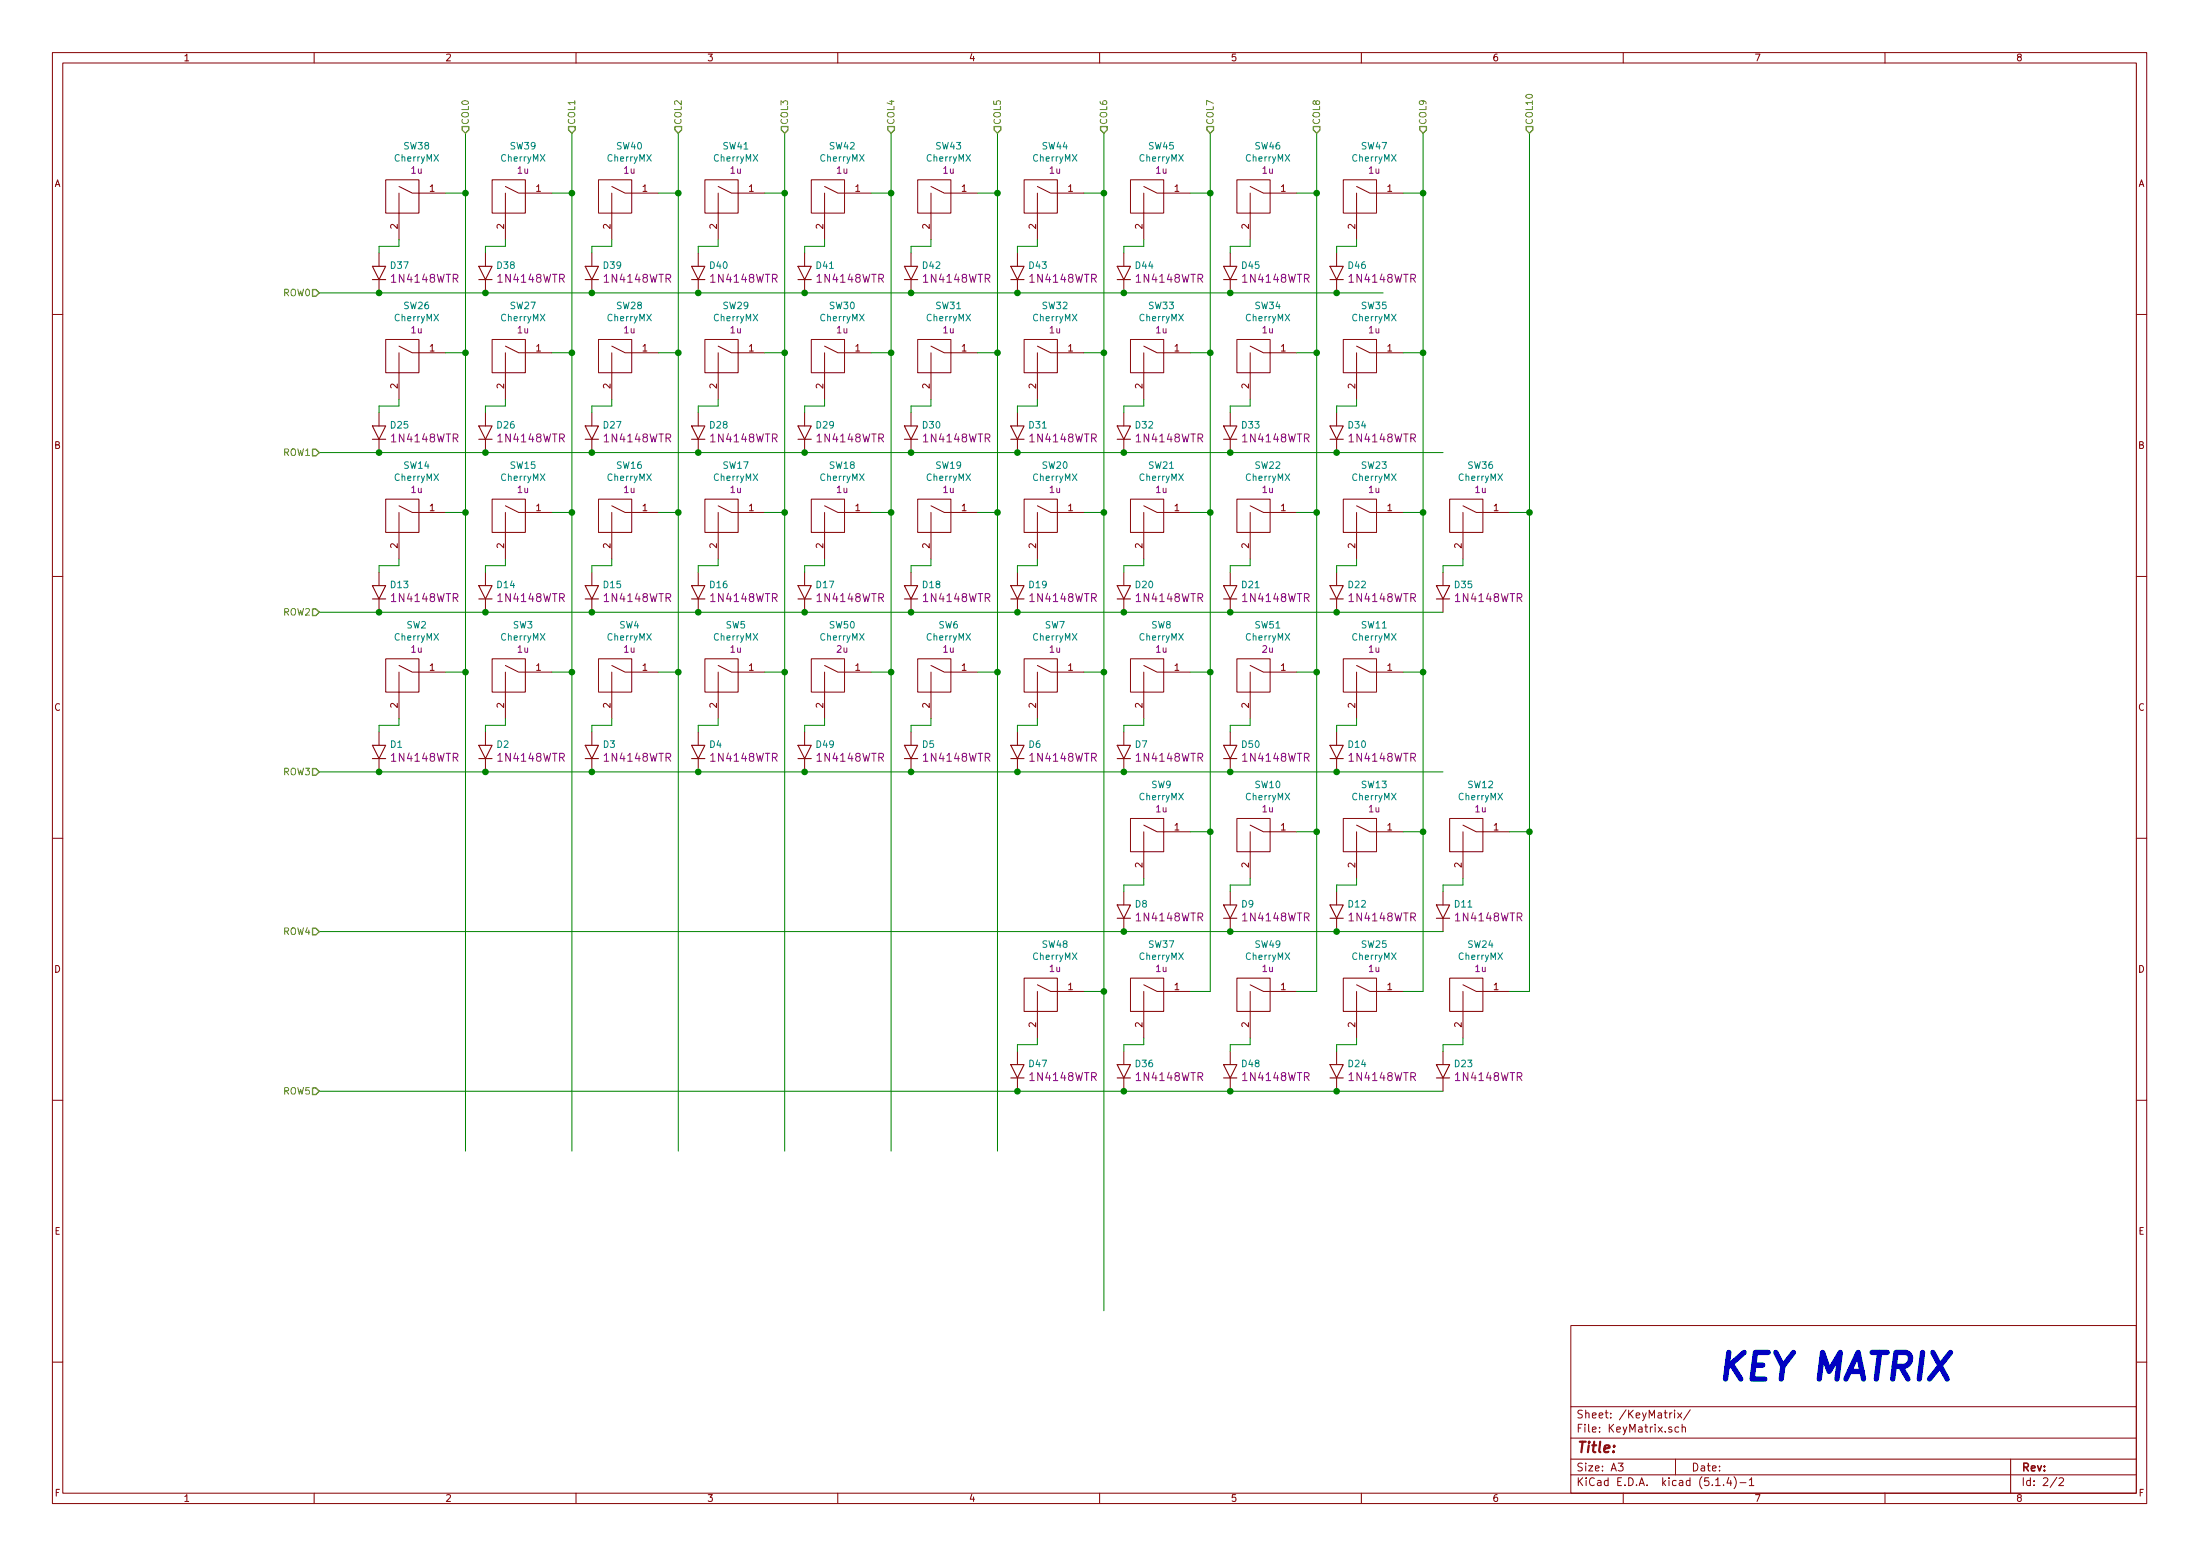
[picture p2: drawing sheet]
<svg xmlns="http://www.w3.org/2000/svg" width="420mm" height="297mm" viewBox="0 0 420 297" stroke-linecap="round" stroke-linejoin="round" font-family="sans-serif">
<g fill="none" stroke="#840000" stroke-width=".19">
<path d="M10 10h400v277h-400zM12 12h396v273.1h-396zM60 10v2M110 10v2M160 10v2M210 10v2M260 10v2M310 10v2M360 10v2M73.7 34.3h6.3v6.4h-6.3zM76.2 35.6l2.5 1.3h6.4M76.2 36.9v8.9"/>
<path d="M94 34.3h6.3v6.4h-6.3zM96.5 35.6l2.6 1.3h6.3M96.5 36.9v8.9M114.3 34.3h6.3v6.4h-6.3zM116.8 35.6l2.6 1.3h6.3M116.8 36.9v8.9M134.6 34.3h6.4v6.4h-6.4zM137.2 35.6l2.5 1.3h6.3M137.2 36.9v8.9M154.9 34.3h6.4v6.4h-6.4zM157.5 35.6l2.5 1.3h6.4M157.5 36.9v8.9"/>
<path d="M175.3 34.3h6.3v6.4h-6.3zM177.8 35.6l2.5 1.3h6.4M177.8 36.9v8.9M195.6 34.3h6.3v6.4h-6.3zM198.1 35.6l2.6 1.3h6.3M198.1 36.9v8.9M215.9 34.3h6.3v6.4h-6.3zM218.4 35.6l2.6 1.3h6.3M218.4 36.9v8.9M236.2 34.3h6.4v6.4h-6.4zM238.8 35.6l2.5 1.3h6.3M238.8 36.9v8.9"/>
<path d="M256.5 34.3h6.4v6.4h-6.4zM259.1 35.6l2.5 1.3h6.4M259.1 36.9v8.9M72.4 48.3v2.5M72.4 53.4v2.5M92.7 48.3v2.5M92.7 53.4v2.5M113 48.3v2.5M113 53.4v2.5M133.3 48.3v2.5M133.3 53.4v2.5M153.7 48.3v2.5"/>
<path d="M153.7 53.4v2.5M174 48.3v2.5M174 53.4v2.5M194.3 48.3v2.5M194.3 53.4v2.5M214.6 48.3v2.5M214.6 53.4v2.5M234.9 48.3v2.5M234.9 53.4v2.5M255.3 48.3v2.5M255.3 53.4v2.5M10 60h2"/>
<path d="M72.4 78.8v2.5M73.7 64.8h6.3v6.4h-6.3zM76.2 66.1l2.5 1.2h6.4M76.2 67.3v8.9M92.7 78.8v2.5M94 64.8h6.3v6.4h-6.3zM96.5 66.1l2.6 1.2h6.3M96.5 67.3v8.9M113 78.8v2.5M114.3 64.8h6.3v6.4h-6.3zM116.8 66.1l2.6 1.2h6.3M116.8 67.3v8.9"/>
<path d="M133.3 78.8v2.5M134.6 64.8h6.4v6.4h-6.4zM137.2 66.1l2.5 1.2h6.3M137.2 67.3v8.9M153.7 78.8v2.5M154.9 64.8h6.4v6.4h-6.4zM157.5 66.1l2.5 1.2h6.4M157.5 67.3v8.9M174 78.8v2.5M175.3 64.8h6.3v6.4h-6.3zM177.8 66.1l2.5 1.2h6.4M177.8 67.3v8.9"/>
<path d="M194.3 78.8v2.5M195.6 64.8h6.3v6.4h-6.3zM198.1 66.1l2.6 1.2h6.3M198.1 67.3v8.9M214.6 78.8v2.5M215.9 64.8h6.3v6.4h-6.3zM218.4 66.1l2.6 1.2h6.3M218.4 67.3v8.9M234.9 78.8v2.5M236.2 64.8h6.4v6.4h-6.4zM238.8 66.1l2.5 1.2h6.3M238.8 67.3v8.9"/>
<path d="M255.3 78.8v2.5M256.5 64.8h6.4v6.4h-6.4zM259.1 66.1l2.5 1.2h6.4M259.1 67.3v8.9M408 60h2M72.4 83.9v2.5M73.7 95.3h6.3v6.3h-6.3zM76.2 96.6l2.5 1.2h6.4M76.2 97.8v8.9M92.7 83.9v2.5M94 95.3h6.3v6.3h-6.3zM96.5 96.6l2.6 1.2h6.3"/>
<path d="M96.5 97.8v8.9M113 83.9v2.5M114.3 95.3h6.3v6.3h-6.3zM116.8 96.6l2.6 1.2h6.3M116.8 97.8v8.9M133.3 83.9v2.5M134.6 95.3h6.4v6.3h-6.4zM137.2 96.6l2.5 1.2h6.3M137.2 97.8v8.9M153.7 83.9v2.5M154.9 95.3h6.4v6.3h-6.4zM157.5 96.6l2.5 1.2h6.4"/>
<path d="M157.5 97.8v8.9M174 83.9v2.5M175.3 95.3h6.3v6.3h-6.3zM177.8 96.6l2.5 1.2h6.4M177.8 97.8v8.9M194.3 83.9v2.5M195.6 95.3h6.3v6.3h-6.3zM198.1 96.6l2.6 1.2h6.3M198.1 97.8v8.9M214.6 83.9v2.5M215.9 95.3h6.3v6.3h-6.3zM218.4 96.6l2.6 1.2h6.3"/>
<path d="M218.4 97.8v8.9M234.9 83.9v2.5M236.2 95.3h6.4v6.3h-6.4zM238.8 96.6l2.5 1.2h6.3M238.8 97.8v8.9M255.3 83.9v2.5M256.5 95.3h6.4v6.3h-6.4zM259.1 96.6l2.5 1.2h6.4M259.1 97.8v8.9M276.9 95.3h6.3v6.3h-6.3zM279.4 96.6l2.5 1.2h6.4M279.4 97.8v8.9"/>
<path d="M10 110h2M72.4 109.3v2.5M72.4 114.3v2.6M92.7 109.3v2.5M92.7 114.3v2.6M113 109.3v2.5M113 114.3v2.6M133.3 109.3v2.5M133.3 114.3v2.6M153.7 109.3v2.5M153.7 114.3v2.6M174 109.3v2.5"/>
<path d="M174 114.3v2.6M194.3 109.3v2.5M194.3 114.3v2.6M214.6 109.3v2.5M214.6 114.3v2.6M234.9 109.3v2.5M234.9 114.3v2.6M255.3 109.3v2.5M255.3 114.3v2.6M275.6 109.3v2.5M275.6 114.3v2.6M408 110h2"/>
<path d="M72.4 139.7v2.6M73.7 125.8h6.3v6.3h-6.3zM76.2 127l2.5 1.3h6.4M76.2 128.3v8.9M92.7 139.7v2.6M94 125.8h6.3v6.3h-6.3zM96.5 127l2.6 1.3h6.3M96.5 128.3v8.9M113 139.7v2.6M114.3 125.8h6.3v6.3h-6.3zM116.8 127l2.6 1.3h6.3M116.8 128.3v8.9"/>
<path d="M133.3 139.7v2.6M134.6 125.8h6.4v6.3h-6.4zM137.2 127l2.5 1.3h6.3M137.2 128.3v8.9M153.7 139.7v2.6M154.9 125.8h6.4v6.3h-6.4zM157.5 127l2.5 1.3h6.4M157.5 128.3v8.9M174 139.7v2.6M175.3 125.8h6.3v6.3h-6.3zM177.8 127l2.5 1.3h6.4M177.8 128.3v8.9"/>
<path d="M194.3 139.7v2.6M195.6 125.8h6.3v6.3h-6.3zM198.1 127l2.6 1.3h6.3M198.1 128.3v8.9M214.6 139.7v2.6M215.9 125.8h6.3v6.3h-6.3zM218.4 127l2.6 1.3h6.3M218.4 128.3v8.9M234.9 139.7v2.6M236.2 125.8h6.4v6.3h-6.4zM238.8 127l2.5 1.3h6.3M238.8 128.3v8.9"/>
<path d="M255.3 139.7v2.6M256.5 125.8h6.4v6.3h-6.4zM259.1 127l2.5 1.3h6.4M259.1 128.3v8.9M72.4 144.8v2.6M92.7 144.8v2.6M113 144.8v2.6M133.3 144.8v2.6M153.7 144.8v2.6M174 144.8v2.6M194.3 144.8v2.6M214.6 144.8v2.6"/>
<path d="M215.9 156.2h6.3v6.4h-6.3zM218.4 157.5l2.6 1.3h6.3M218.4 158.8v8.9M234.9 144.8v2.6M236.2 156.2h6.4v6.4h-6.4zM238.8 157.5l2.5 1.3h6.3M238.8 158.8v8.9M255.3 144.8v2.6M256.5 156.2h6.4v6.4h-6.4zM259.1 157.5l2.5 1.3h6.4M259.1 158.8v8.9M276.9 156.2h6.3v6.4h-6.3z"/>
<path d="M279.4 157.5l2.5 1.3h6.4M279.4 158.8v8.9M10 160h2M214.6 170.2v2.6M214.6 175.3v2.5M234.9 170.2v2.6M234.9 175.3v2.5M255.3 170.2v2.6M255.3 175.3v2.5M275.6 170.2v2.6M275.6 175.3v2.5M408 160h2"/>
<path d="M195.6 186.7h6.3v6.4h-6.3zM198.1 188l2.6 1.3h6.3M198.1 189.3v8.9M215.9 186.7h6.3v6.4h-6.3zM218.4 188l2.6 1.3h6.3M218.4 189.3v8.9M236.2 186.7h6.4v6.4h-6.4zM238.8 188l2.5 1.3h6.3M238.8 189.3v8.9M256.5 186.7h6.4v6.4h-6.4zM259.1 188l2.5 1.3h6.4M259.1 189.3v8.9"/>
<path d="M276.9 186.7h6.3v6.4h-6.3zM279.4 188l2.5 1.3h6.4M279.4 189.3v8.9M10 210h2M194.3 200.7v2.5M194.3 205.8v2.5M214.6 200.7v2.5M214.6 205.8v2.5M234.9 200.7v2.5M234.9 205.8v2.5M255.3 200.7v2.5M255.3 205.8v2.5"/>
<path d="M275.6 200.7v2.5M275.6 205.8v2.5M408 210h2M300 253h108v32.1h-108zM10 260h2M300 278.5h108M300 274.5h108M300 268.5h108M309 279.3h1l-.5 .6 .4 .1v.7l-.2 .1-.7-.1M318.9 269.7v1M319.3 272.5a.37 .37 0 0 0-.6 .1v.2l.6 .2v.1l-.2 .3-.4-.1M319.3 269.7l-.4 .3"/>
<path d="M319.8 269.2v.2M319.8 269.7v1M320 278.5v3M320.4 269.7l.8 1M320.6 272.5l-.4-.1-.3 .3 .1 .6 .2 .1 .4-.1M321.2 269.7l-.8 1M321.3 272.5a.37 .37 0 0 1 .6 .1v.8M321.3 271.9v1.5M322.8 269.1l-1.3 2M384 278.5v6.6M408 260h2M60 285.1v1.9"/>
<path d="M110 285.1v1.9M160 285.1v1.9M210 285.1v1.9M260 285.1v1.9M300 281.5h108M310 285.1v1.9M327.7 283.6h.8M329.2 283.5v.1M330.2 282l-.4 1.1h.9M330.5 282.6v1M331.2 281.9a1.71 1.71 0 0 1 0 2.3M332.3 283h1.2"/>
<path d="M334.1 282.5l.4-.4v1.5M334.1 283.6h.8M360 285.1v1.9M392.8 282l-1.3 2M393.2 282.3l.6-.2 .3 .4-.9 1.1h.9"/>
</g>
<g fill="none" stroke="#840000" stroke-width=".2">
<path d="M71.1 50.8h2.6l-1.3 2.6zM71.1 53.4h2.6M91.4 50.8h2.6l-1.3 2.6zM91.4 53.4h2.6M111.8 50.8h2.5l-1.3 2.6zM111.8 53.4h2.5M132.1 50.8h2.5l-1.3 2.6zM132.1 53.4h2.5M152.4 50.8h2.5l-1.2 2.6zM152.4 53.4h2.5M172.7 50.8h2.6l-1.3 2.6zM172.7 53.4h2.6"/>
<path d="M193 50.8h2.6l-1.3 2.6zM193 53.4h2.6M213.4 50.8h2.5l-1.3 2.6zM213.4 53.4h2.5M233.7 50.8h2.5l-1.3 2.6zM233.7 53.4h2.5M254 50.8h2.5l-1.2 2.6zM254 53.4h2.5M71.1 81.3h2.6l-1.3 2.6zM71.1 83.9h2.6M91.4 81.3h2.6l-1.3 2.6zM91.4 83.9h2.6"/>
<path d="M111.8 81.3h2.5l-1.3 2.6zM111.8 83.9h2.5M132.1 81.3h2.5l-1.3 2.6zM132.1 83.9h2.5M152.4 81.3h2.5l-1.2 2.6zM152.4 83.9h2.5M172.7 81.3h2.6l-1.3 2.6zM172.7 83.9h2.6M193 81.3h2.6l-1.3 2.6zM193 83.9h2.6M213.4 81.3h2.5l-1.3 2.6zM213.4 83.9h2.5"/>
<path d="M233.7 81.3h2.5l-1.3 2.6zM233.7 83.9h2.5M254 81.3h2.5l-1.2 2.6zM254 83.9h2.5M71.1 111.8h2.6l-1.3 2.5zM71.1 114.3h2.6M91.4 111.8h2.6l-1.3 2.5zM91.4 114.3h2.6M111.8 111.8h2.5l-1.3 2.5zM111.8 114.3h2.5M132.1 111.8h2.5l-1.3 2.5zM132.1 114.3h2.5"/>
<path d="M152.4 111.8h2.5l-1.2 2.5zM152.4 114.3h2.5M172.7 111.8h2.6l-1.3 2.5zM172.7 114.3h2.6M193 111.8h2.6l-1.3 2.5zM193 114.3h2.6M213.4 111.8h2.5l-1.3 2.5zM213.4 114.3h2.5M233.7 111.8h2.5l-1.3 2.5zM233.7 114.3h2.5M254 111.8h2.5l-1.2 2.5zM254 114.3h2.5"/>
<path d="M274.3 111.8h2.6l-1.3 2.5zM274.3 114.3h2.6M71.1 142.3h2.6l-1.3 2.5zM71.1 144.8h2.6M91.4 142.3h2.6l-1.3 2.5zM91.4 144.8h2.6M111.8 142.3h2.5l-1.3 2.5zM111.8 144.8h2.5M132.1 142.3h2.5l-1.3 2.5zM132.1 144.8h2.5M152.4 142.3h2.5l-1.2 2.5zM152.4 144.8h2.5"/>
<path d="M172.7 142.3h2.6l-1.3 2.5zM172.7 144.8h2.6M193 142.3h2.6l-1.3 2.5zM193 144.8h2.6M213.4 142.3h2.5l-1.3 2.5zM213.4 144.8h2.5M233.7 142.3h2.5l-1.3 2.5zM233.7 144.8h2.5M254 142.3h2.5l-1.2 2.5zM254 144.8h2.5M213.4 172.8h2.5l-1.3 2.5zM213.4 175.3h2.5"/>
<path d="M233.7 172.8h2.5l-1.3 2.5zM233.7 175.3h2.5M254 172.8h2.5l-1.2 2.5zM254 175.3h2.5M274.3 172.8h2.6l-1.3 2.5zM274.3 175.3h2.6M193 203.2h2.6l-1.3 2.6zM193 205.8h2.6M213.4 203.2h2.5l-1.3 2.6zM213.4 205.8h2.5M233.7 203.2h2.5l-1.3 2.6zM233.7 205.8h2.5"/>
<path d="M254 203.2h2.5l-1.2 2.6zM254 205.8h2.5M274.3 203.2h2.6l-1.3 2.6zM274.3 205.8h2.6"/>
</g>
<g fill="none" stroke="#008400" stroke-width=".19">
<path d="M85.1 36.9h3.8M88.9 25.4v194.3M105.4 36.9h3.8M109.2 25.4v194.3M125.7 36.9h3.8M129.5 25.4v194.3M146 36.9h3.9M149.9 25.4v194.3M166.4 36.9h3.8M170.2 25.4v194.3M186.7 36.9h3.8M190.5 25.4v194.3"/>
<path d="M207 36.9h3.8M210.8 25.4v224.8M227.3 36.9h3.8M231.1 25.4v163.9h-3.8M247.6 36.9h3.9M251.5 25.4v163.9h-3.9M268 36.9h3.8M271.8 25.4v163.9h-3.8M292.1 25.4v163.9h-3.8M61 55.9h203.2M76.2 45.8v1.2h-3.8v1.3M96.5 45.8v1.2h-3.8v1.3"/>
<path d="M116.8 45.8v1.2h-3.8v1.3M137.2 45.8v1.2h-3.9v1.3M157.5 45.8v1.2h-3.8v1.3M177.8 45.8v1.2h-3.8v1.3M198.1 45.8v1.2h-3.8v1.3M218.4 45.8v1.2h-3.8v1.3M238.8 45.8v1.2h-3.9v1.3M259.1 45.8v1.2h-3.8v1.3M76.2 76.2v1.3h-3.8v1.3M85.1 67.3h3.8M96.5 76.2v1.3h-3.8v1.3M105.4 67.3h3.8"/>
<path d="M116.8 76.2v1.3h-3.8v1.3M125.7 67.3h3.8M137.2 76.2v1.3h-3.9v1.3M146 67.3h3.9M157.5 76.2v1.3h-3.8v1.3M166.4 67.3h3.8M177.8 76.2v1.3h-3.8v1.3M186.7 67.3h3.8M198.1 76.2v1.3h-3.8v1.3M207 67.3h3.8M218.4 76.2v1.3h-3.8v1.3M227.3 67.3h3.8"/>
<path d="M238.8 76.2v1.3h-3.9v1.3M247.6 67.3h3.9M259.1 76.2v1.3h-3.8v1.3M268 67.3h3.8M61 86.4h214.6M85.1 97.8h3.8M105.4 97.8h3.8M125.7 97.8h3.8M146 97.8h3.9M166.4 97.8h3.8M186.7 97.8h3.8M207 97.8h3.8"/>
<path d="M227.3 97.8h3.8M247.6 97.8h3.9M268 97.8h3.8M288.3 97.8h3.8M61 116.9h214.6M76.2 106.7v1.3h-3.8v1.3M96.5 106.7v1.3h-3.8v1.3M116.8 106.7v1.3h-3.8v1.3M137.2 106.7v1.3h-3.9v1.3M157.5 106.7v1.3h-3.8v1.3M177.8 106.7v1.3h-3.8v1.3M198.1 106.7v1.3h-3.8v1.3"/>
<path d="M218.4 106.7v1.3h-3.8v1.3M238.8 106.7v1.3h-3.9v1.3M259.1 106.7v1.3h-3.8v1.3M279.4 106.7v1.3h-3.8v1.3M76.2 137.2v1.3h-3.8v1.2M85.1 128.3h3.8M96.5 137.2v1.3h-3.8v1.2M105.4 128.3h3.8M116.8 137.2v1.3h-3.8v1.2M125.7 128.3h3.8M137.2 137.2v1.3h-3.9v1.2M146 128.3h3.9"/>
<path d="M157.5 137.2v1.3h-3.8v1.2M166.4 128.3h3.8M177.8 137.2v1.3h-3.8v1.2M186.7 128.3h3.8M198.1 137.2v1.3h-3.8v1.2M207 128.3h3.8M218.4 137.2v1.3h-3.8v1.2M227.3 128.3h3.8M238.8 137.2v1.3h-3.9v1.2M247.6 128.3h3.9M259.1 137.2v1.3h-3.8v1.2M268 128.3h3.8"/>
<path d="M61 147.4h214.6M227.3 158.8h3.8M247.6 158.8h3.9M268 158.8h3.8M288.3 158.8h3.8M61 177.8h214.6M218.4 167.7v1.2h-3.8v1.3M238.8 167.7v1.2h-3.9v1.3M259.1 167.7v1.2h-3.8v1.3M279.4 167.7v1.2h-3.8v1.3M198.1 198.2v1.2h-3.8v1.3M207 189.3h3.8"/>
<path d="M218.4 198.2v1.2h-3.8v1.3M238.8 198.2v1.2h-3.9v1.3M259.1 198.2v1.2h-3.8v1.3M279.4 198.2v1.2h-3.8v1.3M61 208.3h214.6"/>
</g>
<g fill="none" stroke="#848400" stroke-width=".25">
<path d="M88.3 24.2h1.2v.6l-.6 .6-.6-.6zM108.6 24.2h1.3v.6l-.7 .6-.6-.6zM128.9 24.2h1.3v.6l-.7 .6-.6-.6zM149.2 24.2h1.3v.6l-.6 .6-.7-.6zM169.5 24.2h1.3v.6l-.6 .6-.7-.6zM189.9 24.2h1.2v.6l-.6 .6-.6-.6zM210.2 24.2h1.3v.6l-.7 .6-.6-.6zM230.5 24.2h1.3v.6l-.7 .6-.6-.6zM250.8 24.2h1.3v.6l-.6 .6-.7-.6zM271.1 24.2h1.3v.6l-.6 .6-.7-.6zM291.5 24.2h1.2v.6l-.6 .6-.6-.6zM59.7 55.3h.6l.7 .6-.7 .7h-.6z"/>
<path d="M59.7 85.8h.6l.7 .6-.7 .6h-.6zM59.7 116.2h.6l.7 .7-.7 .6h-.6zM59.7 146.7h.6l.7 .7-.7 .6h-.6zM59.7 177.2h.6l.7 .6-.7 .7h-.6zM59.7 207.7h.6l.7 .6-.7 .7h-.6z"/>
</g>
<g fill="#008400" stroke="#008400" stroke-width=".25">
<circle cx="271.8" cy="67.3" r=".51"/>
<circle cx="292.1" cy="158.8" r=".51"/>
<circle cx="271.8" cy="158.8" r=".51"/>
<circle cx="235" cy="86.4" r=".51"/>
<circle cx="255.3" cy="177.8" r=".51"/>
<circle cx="271.8" cy="128.3" r=".51"/>
<circle cx="255.3" cy="147.4" r=".51"/>
<circle cx="149.9" cy="128.3" r=".51"/>
<circle cx="133.4" cy="55.9" r=".51"/>
<circle cx="88.9" cy="97.8" r=".51"/>
<circle cx="113" cy="55.9" r=".51"/>
<circle cx="210.8" cy="189.3" r=".51"/>
<circle cx="251.5" cy="36.9" r=".51"/>
<circle cx="194.3" cy="208.3" r=".51"/>
<circle cx="255.3" cy="86.4" r=".51"/>
<circle cx="214.6" cy="55.9" r=".51"/>
<circle cx="210.8" cy="36.9" r=".51"/>
<circle cx="231.1" cy="36.9" r=".51"/>
<circle cx="174" cy="55.9" r=".51"/>
<circle cx="194.3" cy="55.9" r=".51"/>
<circle cx="190.5" cy="36.9" r=".51"/>
<circle cx="214.6" cy="208.3" r=".51"/>
<circle cx="235" cy="208.3" r=".51"/>
<circle cx="292.1" cy="97.8" r=".51"/>
<circle cx="109.2" cy="36.9" r=".51"/>
<circle cx="149.9" cy="36.9" r=".51"/>
<circle cx="92.7" cy="55.9" r=".51"/>
<circle cx="231.1" cy="158.8" r=".51"/>
<circle cx="231.1" cy="67.3" r=".51"/>
<circle cx="251.5" cy="67.3" r=".51"/>
<circle cx="92.7" cy="147.4" r=".51"/>
<circle cx="109.2" cy="128.3" r=".51"/>
<circle cx="133.4" cy="147.4" r=".51"/>
<circle cx="129.5" cy="36.9" r=".51"/>
<circle cx="251.5" cy="158.8" r=".51"/>
<circle cx="88.9" cy="36.9" r=".51"/>
<circle cx="149.9" cy="97.8" r=".51"/>
<circle cx="153.7" cy="86.4" r=".51"/>
<circle cx="153.7" cy="147.4" r=".51"/>
<circle cx="170.2" cy="67.3" r=".51"/>
<circle cx="174" cy="116.9" r=".51"/>
<circle cx="190.5" cy="128.3" r=".51"/>
<circle cx="153.7" cy="55.9" r=".51"/>
<circle cx="174" cy="147.4" r=".51"/>
<circle cx="170.2" cy="36.9" r=".51"/>
<circle cx="210.8" cy="128.3" r=".51"/>
<circle cx="194.3" cy="147.4" r=".51"/>
<circle cx="251.5" cy="97.8" r=".51"/>
<circle cx="190.5" cy="97.8" r=".51"/>
<circle cx="231.1" cy="97.8" r=".51"/>
<circle cx="174" cy="86.4" r=".51"/>
<circle cx="170.2" cy="128.3" r=".51"/>
<circle cx="194.3" cy="116.9" r=".51"/>
<circle cx="133.4" cy="116.9" r=".51"/>
<circle cx="190.5" cy="67.3" r=".51"/>
<circle cx="109.2" cy="97.8" r=".51"/>
<circle cx="210.8" cy="97.8" r=".51"/>
<circle cx="92.7" cy="116.9" r=".51"/>
<circle cx="210.8" cy="67.3" r=".51"/>
<circle cx="129.5" cy="97.8" r=".51"/>
<circle cx="214.6" cy="86.4" r=".51"/>
<circle cx="113" cy="116.9" r=".51"/>
<circle cx="194.3" cy="86.4" r=".51"/>
<circle cx="214.6" cy="116.9" r=".51"/>
<circle cx="72.4" cy="116.9" r=".51"/>
<circle cx="129.5" cy="128.3" r=".51"/>
<circle cx="72.4" cy="55.9" r=".51"/>
<circle cx="271.8" cy="36.9" r=".51"/>
<circle cx="255.3" cy="208.3" r=".51"/>
<circle cx="72.4" cy="147.4" r=".51"/>
<circle cx="255.3" cy="116.9" r=".51"/>
<circle cx="88.9" cy="128.3" r=".51"/>
<circle cx="255.3" cy="55.9" r=".51"/>
<circle cx="235" cy="116.9" r=".51"/>
<circle cx="113" cy="147.4" r=".51"/>
<circle cx="92.7" cy="86.4" r=".51"/>
<circle cx="109.2" cy="67.3" r=".51"/>
<circle cx="88.9" cy="67.3" r=".51"/>
<circle cx="235" cy="55.9" r=".51"/>
<circle cx="271.8" cy="97.8" r=".51"/>
<circle cx="235" cy="147.4" r=".51"/>
<circle cx="113" cy="86.4" r=".51"/>
<circle cx="129.5" cy="67.3" r=".51"/>
<circle cx="251.5" cy="128.3" r=".51"/>
<circle cx="153.7" cy="116.9" r=".51"/>
<circle cx="231.1" cy="128.3" r=".51"/>
<circle cx="133.4" cy="86.4" r=".51"/>
<circle cx="214.6" cy="147.4" r=".51"/>
<circle cx="149.9" cy="67.3" r=".51"/>
<circle cx="72.4" cy="86.4" r=".51"/>
<circle cx="170.2" cy="97.8" r=".51"/>
<circle cx="214.6" cy="177.8" r=".51"/>
<circle cx="235" cy="177.8" r=".51"/>
</g>
<text font-size="7.1" fill="#0000c2" x="327.7" y="263.5">KEY MATRIX</text>
<text font-size="2.8" fill="#840000" x="301" y="277.3">Title:</text>
<g font-size="2.1" fill="#840084">
<text x="75" y="54">1N4148WTR</text>
<text x="95.3" y="54">1N4148WTR</text>
<text x="115.6" y="54">1N4148WTR</text>
<text x="135.9" y="54">1N4148WTR</text>
<text x="156.3" y="54">1N4148WTR</text>
<text x="176.6" y="54">1N4148WTR</text>
<text x="196.9" y="54">1N4148WTR</text>
<text x="217.2" y="54">1N4148WTR</text>
<text x="237.5" y="54">1N4148WTR</text>
<text x="257.9" y="54">1N4148WTR</text>
<text x="75" y="84.4">1N4148WTR</text>
<text x="95.3" y="84.4">1N4148WTR</text>
<text x="115.6" y="84.4">1N4148WTR</text>
<text x="135.9" y="84.4">1N4148WTR</text>
<text x="156.3" y="84.4">1N4148WTR</text>
<text x="176.6" y="84.4">1N4148WTR</text>
<text x="196.9" y="84.4">1N4148WTR</text>
<text x="217.2" y="84.4">1N4148WTR</text>
<text x="237.5" y="84.4">1N4148WTR</text>
<text x="257.9" y="84.4">1N4148WTR</text>
<text x="75" y="114.9">1N4148WTR</text>
<text x="95.3" y="114.9">1N4148WTR</text>
<text x="115.6" y="114.9">1N4148WTR</text>
<text x="135.9" y="114.9">1N4148WTR</text>
<text x="156.3" y="114.9">1N4148WTR</text>
<text x="176.6" y="114.9">1N4148WTR</text>
<text x="196.9" y="114.9">1N4148WTR</text>
<text x="217.2" y="114.9">1N4148WTR</text>
<text x="237.5" y="114.9">1N4148WTR</text>
<text x="257.9" y="114.9">1N4148WTR</text>
<text x="278.2" y="114.9">1N4148WTR</text>
<text x="75" y="145.4">1N4148WTR</text>
<text x="95.3" y="145.4">1N4148WTR</text>
<text x="115.6" y="145.4">1N4148WTR</text>
<text x="135.9" y="145.4">1N4148WTR</text>
<text x="156.3" y="145.4">1N4148WTR</text>
<text x="176.6" y="145.4">1N4148WTR</text>
<text x="196.9" y="145.4">1N4148WTR</text>
<text x="217.2" y="145.4">1N4148WTR</text>
<text x="237.5" y="145.4">1N4148WTR</text>
<text x="257.9" y="145.4">1N4148WTR</text>
<text x="217.2" y="175.9">1N4148WTR</text>
<text x="237.5" y="175.9">1N4148WTR</text>
<text x="257.9" y="175.9">1N4148WTR</text>
<text x="278.2" y="175.9">1N4148WTR</text>
<text x="196.9" y="206.4">1N4148WTR</text>
<text x="217.2" y="206.4">1N4148WTR</text>
<text x="237.5" y="206.4">1N4148WTR</text>
<text x="257.9" y="206.4">1N4148WTR</text>
<text x="278.2" y="206.4">1N4148WTR</text>
</g>
<g font-size="2.1" fill="#840000">
<text x="301" y="273.5">File: KeyMatrix.sch</text>
<text x="301" y="270.8">Sheet: /KeyMatrix/</text>
<text x="301" y="280.9">Size: A3</text>
<text x="323" y="280.9">Date:</text>
<text x="386" y="280.9">Rev:</text>
<text x="301" y="283.7">KiCad E.D.A. kicad (5.1.4)-1</text>
<text x="386" y="283.7">Id: 2/2</text>
</g>
<g font-size="1.8" fill="#840000">
<text x="35" y="11.7">1</text>
<text x="85" y="11.7">2</text>
<text x="135" y="11.7">3</text>
<text x="185" y="11.7">4</text>
<text x="235" y="11.7">5</text>
<text x="285" y="11.7">6</text>
<text x="335" y="11.7">7</text>
<text x="385" y="11.7">8</text>
<text x="10.4" y="35.7">A</text>
<text x="408.4" y="35.7">A</text>
<text x="82.1" y="36.6">1</text>
<text x="102.4" y="36.6">1</text>
<text x="122.7" y="36.6">1</text>
<text x="143" y="36.6">1</text>
<text x="163.3" y="36.6">1</text>
<text x="183.7" y="36.6">1</text>
<text x="204" y="36.6">1</text>
<text x="224.3" y="36.6">1</text>
<text x="244.6" y="36.6">1</text>
<text x="264.9" y="36.6">1</text>
<text x="75.9" y="43.7" transform="rotate(-90 75.9 43.7)">2</text>
<text x="96.3" y="43.7" transform="rotate(-90 96.3 43.7)">2</text>
<text x="116.6" y="43.7" transform="rotate(-90 116.6 43.7)">2</text>
<text x="136.9" y="43.7" transform="rotate(-90 136.9 43.7)">2</text>
<text x="157.2" y="43.7" transform="rotate(-90 157.2 43.7)">2</text>
<text x="177.5" y="43.7" transform="rotate(-90 177.5 43.7)">2</text>
<text x="197.9" y="43.7" transform="rotate(-90 197.9 43.7)">2</text>
<text x="218.2" y="43.7" transform="rotate(-90 218.2 43.7)">2</text>
<text x="238.5" y="43.7" transform="rotate(-90 238.5 43.7)">2</text>
<text x="258.8" y="43.7" transform="rotate(-90 258.8 43.7)">2</text>
<text x="82.1" y="67.1">1</text>
<text x="102.4" y="67.1">1</text>
<text x="122.7" y="67.1">1</text>
<text x="143" y="67.1">1</text>
<text x="163.3" y="67.1">1</text>
<text x="183.7" y="67.1">1</text>
<text x="204" y="67.1">1</text>
<text x="224.3" y="67.1">1</text>
<text x="244.6" y="67.1">1</text>
<text x="264.9" y="67.1">1</text>
<text x="75.9" y="74.2" transform="rotate(-90 75.9 74.2)">2</text>
<text x="96.3" y="74.2" transform="rotate(-90 96.3 74.2)">2</text>
<text x="116.6" y="74.2" transform="rotate(-90 116.6 74.2)">2</text>
<text x="136.9" y="74.2" transform="rotate(-90 136.9 74.2)">2</text>
<text x="157.2" y="74.2" transform="rotate(-90 157.2 74.2)">2</text>
<text x="177.5" y="74.2" transform="rotate(-90 177.5 74.2)">2</text>
<text x="197.9" y="74.2" transform="rotate(-90 197.9 74.2)">2</text>
<text x="218.2" y="74.2" transform="rotate(-90 218.2 74.2)">2</text>
<text x="238.5" y="74.2" transform="rotate(-90 238.5 74.2)">2</text>
<text x="258.8" y="74.2" transform="rotate(-90 258.8 74.2)">2</text>
<text x="10.4" y="85.7">B</text>
<text x="408.4" y="85.7">B</text>
<text x="82.1" y="97.6">1</text>
<text x="102.4" y="97.6">1</text>
<text x="122.7" y="97.6">1</text>
<text x="143" y="97.6">1</text>
<text x="163.3" y="97.6">1</text>
<text x="183.7" y="97.6">1</text>
<text x="204" y="97.6">1</text>
<text x="224.3" y="97.6">1</text>
<text x="244.6" y="97.6">1</text>
<text x="264.9" y="97.6">1</text>
<text x="285.3" y="97.6">1</text>
<text x="75.9" y="104.7" transform="rotate(-90 75.9 104.7)">2</text>
<text x="96.3" y="104.7" transform="rotate(-90 96.3 104.7)">2</text>
<text x="116.6" y="104.7" transform="rotate(-90 116.6 104.7)">2</text>
<text x="136.9" y="104.7" transform="rotate(-90 136.9 104.7)">2</text>
<text x="157.2" y="104.7" transform="rotate(-90 157.2 104.7)">2</text>
<text x="177.5" y="104.7" transform="rotate(-90 177.5 104.7)">2</text>
<text x="197.9" y="104.7" transform="rotate(-90 197.9 104.7)">2</text>
<text x="218.2" y="104.7" transform="rotate(-90 218.2 104.7)">2</text>
<text x="238.5" y="104.7" transform="rotate(-90 238.5 104.7)">2</text>
<text x="258.8" y="104.7" transform="rotate(-90 258.8 104.7)">2</text>
<text x="279.1" y="104.7" transform="rotate(-90 279.1 104.7)">2</text>
<text x="82.1" y="128.1">1</text>
<text x="102.4" y="128.1">1</text>
<text x="122.7" y="128.1">1</text>
<text x="143" y="128.1">1</text>
<text x="163.3" y="128.1">1</text>
<text x="183.7" y="128.1">1</text>
<text x="204" y="128.1">1</text>
<text x="224.3" y="128.1">1</text>
<text x="244.6" y="128.1">1</text>
<text x="264.9" y="128.1">1</text>
<text x="10.4" y="135.7">C</text>
<text x="75.9" y="135.1" transform="rotate(-90 75.9 135.1)">2</text>
<text x="96.3" y="135.1" transform="rotate(-90 96.3 135.1)">2</text>
<text x="116.6" y="135.1" transform="rotate(-90 116.6 135.1)">2</text>
<text x="136.9" y="135.1" transform="rotate(-90 136.9 135.1)">2</text>
<text x="157.2" y="135.1" transform="rotate(-90 157.2 135.1)">2</text>
<text x="177.5" y="135.1" transform="rotate(-90 177.5 135.1)">2</text>
<text x="197.9" y="135.1" transform="rotate(-90 197.9 135.1)">2</text>
<text x="218.2" y="135.1" transform="rotate(-90 218.2 135.1)">2</text>
<text x="238.5" y="135.1" transform="rotate(-90 238.5 135.1)">2</text>
<text x="258.8" y="135.1" transform="rotate(-90 258.8 135.1)">2</text>
<text x="408.4" y="135.7">C</text>
<text x="224.3" y="158.5">1</text>
<text x="244.6" y="158.5">1</text>
<text x="264.9" y="158.5">1</text>
<text x="285.3" y="158.5">1</text>
<text x="218.2" y="165.6" transform="rotate(-90 218.2 165.6)">2</text>
<text x="238.5" y="165.6" transform="rotate(-90 238.5 165.6)">2</text>
<text x="258.8" y="165.6" transform="rotate(-90 258.8 165.6)">2</text>
<text x="279.1" y="165.6" transform="rotate(-90 279.1 165.6)">2</text>
<text x="10.4" y="185.7">D</text>
<text x="408.4" y="185.7">D</text>
<text x="204" y="189">1</text>
<text x="224.3" y="189">1</text>
<text x="244.6" y="189">1</text>
<text x="264.9" y="189">1</text>
<text x="285.3" y="189">1</text>
<text x="197.9" y="196.1" transform="rotate(-90 197.9 196.1)">2</text>
<text x="218.2" y="196.1" transform="rotate(-90 218.2 196.1)">2</text>
<text x="238.5" y="196.1" transform="rotate(-90 238.5 196.1)">2</text>
<text x="258.8" y="196.1" transform="rotate(-90 258.8 196.1)">2</text>
<text x="279.1" y="196.1" transform="rotate(-90 279.1 196.1)">2</text>
<text x="10.4" y="235.7">E</text>
<text x="408.4" y="235.7">E</text>
<text x="10.5" y="285.7">F</text>
<text x="35" y="286.7">1</text>
<text x="85" y="286.7">2</text>
<text x="135" y="286.7">3</text>
<text x="185" y="286.7">4</text>
<text x="235" y="286.7">5</text>
<text x="285" y="286.7">6</text>
<text x="335" y="286.7">7</text>
<text x="385" y="286.7">8</text>
<text x="408.5" y="285.7">F</text>
</g>
<g font-size="1.8" fill="#848400">
<text x="89.5" y="23.9" transform="rotate(-90 89.5 23.9)">COL0</text>
<text x="109.9" y="23.9" transform="rotate(-90 109.9 23.9)">COL1</text>
<text x="130.2" y="23.9" transform="rotate(-90 130.2 23.9)">COL2</text>
<text x="150.5" y="23.9" transform="rotate(-90 150.5 23.9)">COL3</text>
<text x="170.8" y="23.9" transform="rotate(-90 170.8 23.9)">COL4</text>
<text x="191.1" y="23.9" transform="rotate(-90 191.1 23.9)">COL5</text>
<text x="211.5" y="23.9" transform="rotate(-90 211.5 23.9)">COL6</text>
<text x="231.8" y="23.9" transform="rotate(-90 231.8 23.9)">COL7</text>
<text x="252.1" y="23.9" transform="rotate(-90 252.1 23.9)">COL8</text>
<text x="272.4" y="23.9" transform="rotate(-90 272.4 23.9)">COL9</text>
<text x="292.7" y="23.9" transform="rotate(-90 292.7 23.9)">COL10</text>
<text x="54.1" y="56.6">ROW0</text>
<text x="54.1" y="87">ROW1</text>
<text x="54.1" y="117.5">ROW2</text>
<text x="54.1" y="148">ROW3</text>
<text x="54.1" y="178.5">ROW4</text>
<text x="54.1" y="209">ROW5</text>
</g>
<g font-size="1.8" fill="#008484">
<text x="77.2" y="28.5">SW38</text>
<text x="97.5" y="28.5">SW39</text>
<text x="117.8" y="28.5">SW40</text>
<text x="138.1" y="28.5">SW41</text>
<text x="158.4" y="28.5">SW42</text>
<text x="178.8" y="28.5">SW43</text>
<text x="199.1" y="28.5">SW44</text>
<text x="219.4" y="28.5">SW45</text>
<text x="239.7" y="28.5">SW46</text>
<text x="260" y="28.5">SW47</text>
<text x="75.4" y="30.8">CherryMX</text>
<text x="95.7" y="30.8">CherryMX</text>
<text x="116.1" y="30.8">CherryMX</text>
<text x="136.4" y="30.8">CherryMX</text>
<text x="156.7" y="30.8">CherryMX</text>
<text x="177" y="30.8">CherryMX</text>
<text x="197.3" y="30.8">CherryMX</text>
<text x="217.7" y="30.8">CherryMX</text>
<text x="238" y="30.8">CherryMX</text>
<text x="258.3" y="30.8">CherryMX</text>
<text x="74.7" y="51.3">D37</text>
<text x="95" y="51.3">D38</text>
<text x="115.3" y="51.3">D39</text>
<text x="135.6" y="51.3">D40</text>
<text x="156" y="51.3">D41</text>
<text x="176.3" y="51.3">D42</text>
<text x="196.6" y="51.3">D43</text>
<text x="216.9" y="51.3">D44</text>
<text x="237.2" y="51.3">D45</text>
<text x="257.6" y="51.3">D46</text>
<text x="77.2" y="59">SW26</text>
<text x="97.5" y="59">SW27</text>
<text x="117.8" y="59">SW28</text>
<text x="138.1" y="59">SW29</text>
<text x="158.4" y="59">SW30</text>
<text x="178.8" y="59">SW31</text>
<text x="199.1" y="59">SW32</text>
<text x="219.4" y="59">SW33</text>
<text x="239.7" y="59">SW34</text>
<text x="260" y="59">SW35</text>
<text x="75.4" y="61.3">CherryMX</text>
<text x="95.7" y="61.3">CherryMX</text>
<text x="116.1" y="61.3">CherryMX</text>
<text x="136.4" y="61.3">CherryMX</text>
<text x="156.7" y="61.3">CherryMX</text>
<text x="177" y="61.3">CherryMX</text>
<text x="197.3" y="61.3">CherryMX</text>
<text x="217.7" y="61.3">CherryMX</text>
<text x="238" y="61.3">CherryMX</text>
<text x="258.3" y="61.3">CherryMX</text>
<text x="74.7" y="81.8">D25</text>
<text x="95" y="81.8">D26</text>
<text x="115.3" y="81.8">D27</text>
<text x="135.6" y="81.8">D28</text>
<text x="156" y="81.8">D29</text>
<text x="176.3" y="81.8">D30</text>
<text x="196.6" y="81.8">D31</text>
<text x="216.9" y="81.8">D32</text>
<text x="237.2" y="81.8">D33</text>
<text x="257.6" y="81.8">D34</text>
<text x="77.2" y="89.5">SW14</text>
<text x="97.5" y="89.5">SW15</text>
<text x="117.8" y="89.5">SW16</text>
<text x="138.1" y="89.5">SW17</text>
<text x="158.4" y="89.5">SW18</text>
<text x="178.8" y="89.5">SW19</text>
<text x="199.1" y="89.5">SW20</text>
<text x="219.4" y="89.5">SW21</text>
<text x="239.7" y="89.5">SW22</text>
<text x="260" y="89.5">SW23</text>
<text x="280.4" y="89.5">SW36</text>
<text x="75.4" y="91.8">CherryMX</text>
<text x="95.7" y="91.8">CherryMX</text>
<text x="116.1" y="91.8">CherryMX</text>
<text x="136.4" y="91.8">CherryMX</text>
<text x="156.7" y="91.8">CherryMX</text>
<text x="177" y="91.8">CherryMX</text>
<text x="197.3" y="91.8">CherryMX</text>
<text x="217.7" y="91.8">CherryMX</text>
<text x="238" y="91.8">CherryMX</text>
<text x="258.3" y="91.8">CherryMX</text>
<text x="278.6" y="91.8">CherryMX</text>
<text x="74.7" y="112.3">D13</text>
<text x="95" y="112.3">D14</text>
<text x="115.3" y="112.3">D15</text>
<text x="135.6" y="112.3">D16</text>
<text x="156" y="112.3">D17</text>
<text x="176.3" y="112.3">D18</text>
<text x="196.6" y="112.3">D19</text>
<text x="216.9" y="112.3">D20</text>
<text x="237.2" y="112.3">D21</text>
<text x="257.6" y="112.3">D22</text>
<text x="277.9" y="112.3">D35</text>
<text x="77.7" y="120">SW2</text>
<text x="98" y="120">SW3</text>
<text x="118.3" y="120">SW4</text>
<text x="138.6" y="120">SW5</text>
<text x="158.4" y="120">SW50</text>
<text x="179.3" y="120">SW6</text>
<text x="199.6" y="120">SW7</text>
<text x="219.9" y="120">SW8</text>
<text x="239.7" y="120">SW51</text>
<text x="260" y="120">SW11</text>
<text x="75.4" y="122.3">CherryMX</text>
<text x="95.7" y="122.3">CherryMX</text>
<text x="116.1" y="122.3">CherryMX</text>
<text x="136.4" y="122.3">CherryMX</text>
<text x="156.7" y="122.3">CherryMX</text>
<text x="177" y="122.3">CherryMX</text>
<text x="197.3" y="122.3">CherryMX</text>
<text x="217.7" y="122.3">CherryMX</text>
<text x="238" y="122.3">CherryMX</text>
<text x="258.3" y="122.3">CherryMX</text>
<text x="74.6" y="142.8">D1</text>
<text x="94.9" y="142.8">D2</text>
<text x="115.2" y="142.8">D3</text>
<text x="135.6" y="142.8">D4</text>
<text x="156" y="142.8">D49</text>
<text x="176.2" y="142.8">D5</text>
<text x="196.5" y="142.8">D6</text>
<text x="216.8" y="142.8">D7</text>
<text x="237.2" y="142.8">D50</text>
<text x="257.6" y="142.8">D10</text>
<text x="217.7" y="152.8">CherryMX</text>
<text x="219.9" y="150.5">SW9</text>
<text x="238" y="152.8">CherryMX</text>
<text x="239.7" y="150.5">SW10</text>
<text x="258.3" y="152.8">CherryMX</text>
<text x="260" y="150.5">SW13</text>
<text x="278.6" y="152.8">CherryMX</text>
<text x="280.4" y="150.5">SW12</text>
<text x="216.8" y="173.2">D8</text>
<text x="237.2" y="173.2">D9</text>
<text x="257.6" y="173.2">D12</text>
<text x="277.9" y="173.2">D11</text>
<text x="197.3" y="183.2">CherryMX</text>
<text x="199.1" y="180.9">SW48</text>
<text x="217.7" y="183.2">CherryMX</text>
<text x="219.4" y="180.9">SW37</text>
<text x="238" y="183.2">CherryMX</text>
<text x="239.7" y="180.9">SW49</text>
<text x="258.3" y="183.2">CherryMX</text>
<text x="260" y="180.9">SW25</text>
<text x="278.6" y="183.2">CherryMX</text>
<text x="280.4" y="180.9">SW24</text>
<text x="196.6" y="203.7">D47</text>
<text x="216.9" y="203.7">D36</text>
<text x="237.2" y="203.7">D48</text>
<text x="257.6" y="203.7">D24</text>
<text x="277.9" y="203.7">D23</text>
</g>
<g font-size="1.8" fill="#840084">
<text x="78.6" y="33.2">1u</text>
<text x="98.9" y="33.2">1u</text>
<text x="119.2" y="33.2">1u</text>
<text x="139.5" y="33.2">1u</text>
<text x="159.8" y="33.2">1u</text>
<text x="180.2" y="33.2">1u</text>
<text x="200.5" y="33.2">1u</text>
<text x="220.8" y="33.2">1u</text>
<text x="241.1" y="33.2">1u</text>
<text x="261.4" y="33.2">1u</text>
<text x="78.6" y="63.6">1u</text>
<text x="98.9" y="63.6">1u</text>
<text x="119.2" y="63.6">1u</text>
<text x="139.5" y="63.6">1u</text>
<text x="159.8" y="63.6">1u</text>
<text x="180.2" y="63.6">1u</text>
<text x="200.5" y="63.6">1u</text>
<text x="220.8" y="63.6">1u</text>
<text x="241.1" y="63.6">1u</text>
<text x="261.4" y="63.6">1u</text>
<text x="78.6" y="94.1">1u</text>
<text x="98.9" y="94.1">1u</text>
<text x="119.2" y="94.1">1u</text>
<text x="139.5" y="94.1">1u</text>
<text x="159.8" y="94.1">1u</text>
<text x="180.2" y="94.1">1u</text>
<text x="200.5" y="94.1">1u</text>
<text x="220.8" y="94.1">1u</text>
<text x="241.1" y="94.1">1u</text>
<text x="261.4" y="94.1">1u</text>
<text x="281.8" y="94.1">1u</text>
<text x="78.6" y="124.6">1u</text>
<text x="98.9" y="124.6">1u</text>
<text x="119.2" y="124.6">1u</text>
<text x="139.5" y="124.6">1u</text>
<text x="159.8" y="124.6">2u</text>
<text x="180.2" y="124.6">1u</text>
<text x="200.5" y="124.6">1u</text>
<text x="220.8" y="124.6">1u</text>
<text x="241.1" y="124.6">2u</text>
<text x="261.4" y="124.6">1u</text>
<text x="220.8" y="155.1">1u</text>
<text x="241.1" y="155.1">1u</text>
<text x="261.4" y="155.1">1u</text>
<text x="281.8" y="155.1">1u</text>
<text x="200.5" y="185.6">1u</text>
<text x="220.8" y="185.6">1u</text>
<text x="241.1" y="185.6">1u</text>
<text x="261.4" y="185.6">1u</text>
<text x="281.8" y="185.6">1u</text>
</g>
</svg>
